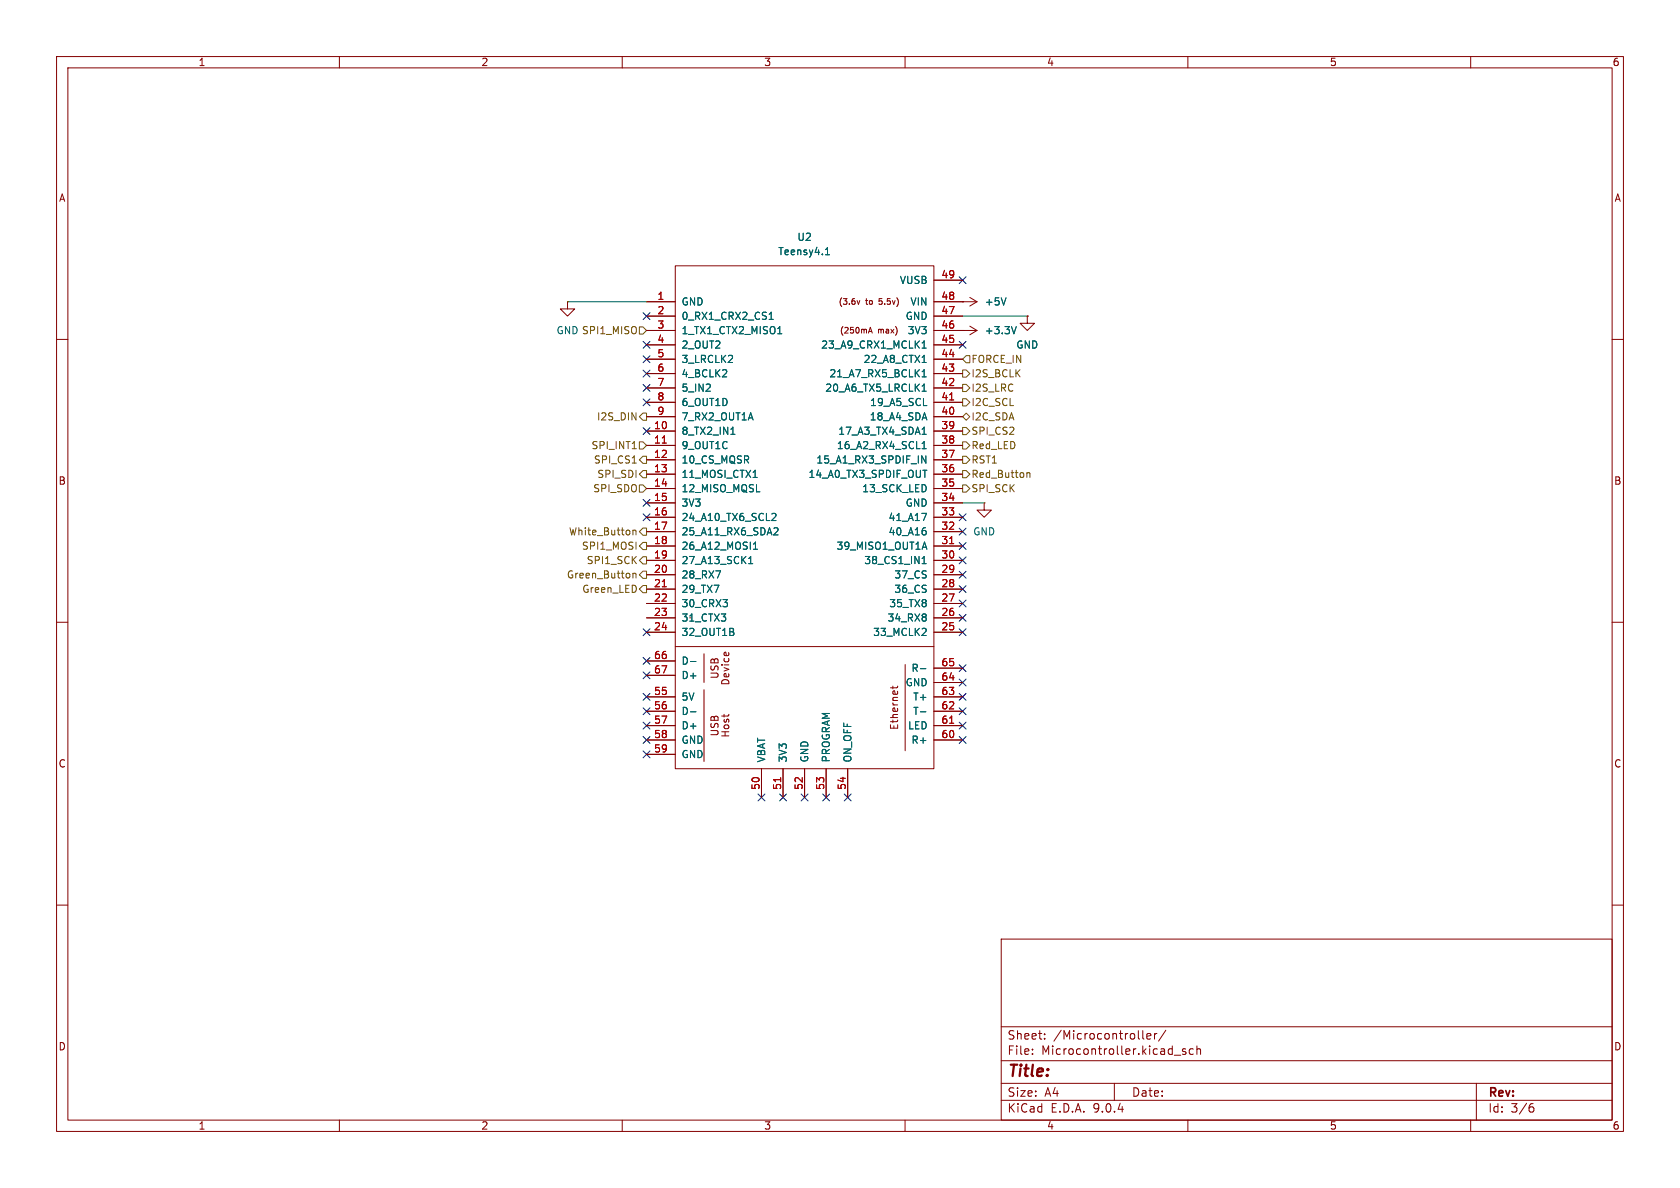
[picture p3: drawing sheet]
<svg xmlns="http://www.w3.org/2000/svg" width="297mm" height="210mm" viewBox="0 0 297 210" stroke-linecap="round" stroke-linejoin="round" font-family="sans-serif">
<g fill="none" stroke="#840000" stroke-width=".18">
<path d="M10 10h277v190h-277zM12 12h273v186h-273zM60 10v2M110 10v2M160 10v2M210 10v2M260 10v2M100.3 53.3v1.3h1.3l-1.3 1.3-1.2-1.3h1.2M100.3 53.3h.1M114.3 53.3h5.1M114.3 58.4h5.1M114.3 55.9h5.1"/>
<path d="M119.4 47h45.7v88.9h-45.7zM152 53.1l-.2 .7M153.5 58.9l.4-1 .3 1M153.6 58.6h.5M165.1 53.3h7.6M165.1 58.4h7.6M165.1 49.5h5.1M165.1 55.9h5.1M170.2 53.3h.1M170.2 58.4h.1M171.4 52.6l1.3 .7M171.4 57.7l1.3 .7"/>
<path d="M172.7 53.3l-1.3 .8M172.7 58.4l-1.3 .8M181.6 55.9v1.3h1.3l-1.3 1.2-1.3-1.2h1.3M181.6 55.9h.1M10 60h2M114.3 63.5h5.1M114.3 66h5.1M114.3 68.6h5.1M114.3 71.1h5.1M114.3 73.7h5.1M114.3 76.2h5.1M114.3 78.7h5.1"/>
<path d="M114.3 61h5.1M165.1 63.5h5.1M165.1 66h5.1M165.1 68.6h5.1M165.1 71.1h5.1M165.1 73.7h5.1M165.1 76.2h5.1M165.1 78.7h5.1M165.1 61h5.1M285 60h2M114.3 81.3h5.1M114.3 83.8h5.1"/>
<path d="M114.3 86.4h5.1M114.3 88.9h5.1M114.3 91.4h5.1M114.3 94h5.1M114.3 96.5h5.1M114.3 99.1h5.1M165.1 81.3h5.1M165.1 83.8h5.1M165.1 86.4h5.1M165.1 88.9h5.1M165.1 91.4h5.1M165.1 94h5.1"/>
<path d="M165.1 96.5h5.1M165.1 99.1h5.1M174 88.9v1.3h1.3l-1.3 1.2-1.3-1.2h1.3M174 88.9h.1M10 110h2M114.3 101.6h5.1M114.3 104.1h5.1M114.3 106.7h5.1M114.3 109.2h5.1M114.3 111.8h5.1M114.3 116.8h5.1M114.3 119.4h5.1"/>
<path d="M119.4 114.3h45.7M124.5 115.6v5.1M128.1 115.4l.2-.1 .1 .6M160 117.5v15.2M165.1 101.6h5.1M165.1 104.1h5.1M165.1 106.7h5.1M165.1 109.2h5.1M165.1 111.8h5.1M165.1 118.1h5.1M285 110h2M114.3 123.2h5.1"/>
<path d="M114.3 125.7h5.1M114.3 128.3h5.1M114.3 130.8h5.1M114.3 133.4h5.1M124.5 121.9v12.7M134.6 135.9v5.1M138.4 135.9v5.1M142.2 135.9v5.1M146 135.9v5.1M149.9 135.9v5.1M157.8 121.3v.5M158.7 121.3l-.2 .3h-1.1"/>
<path d="M165.1 123.2h5.1M165.1 125.7h5.1M165.1 128.3h5.1M165.1 130.8h5.1M165.1 120.7h5.1M10 160h2M177 166h108v32h-108zM285 160h2M60 198v2M110 198v2M160 198v2M177 194.5h108"/>
<path d="M177 191.5h108M177 187.5h108M177 181.5h108M182.5 186.3v.1M182.5 185.5v.1M184.7 183.6v.1M184.7 182.8v.1M197 191.5v3M202 182.2v1.3l.2 .2M202.7 183.2l.8-.1-.1-.3-.4-.1-.3 .2 .1 .7h.6M204.1 182.7v1M204.5 182.7l-.3 .1-.1 .2"/>
<path d="M206.1 182.1l-1.3 2M207.6 186.5h1.1M209.6 185.5l-.4-.1-.2 .2 .1 .2 .5 .2v.3h-.6M210 198v2M211 185.5l-.5-.1-.3 .3v.4l.2 .2h.6M211.6 185.5l.2-.1 .4 .1v.9M211.6 184.9v1.5M260 198v2M261 191.5v6.5M270.6 195.7h.4l.2 .3-.1 .5-.5 .1M271 195.1l-.4 .1"/>
</g>
<g fill="none" stroke="#006464" stroke-width=".18">
<path d="M136 56.5h.7M136.1 55.5l.2-.3v1.3M137.5 59h.7M145.9 45h.8M145.9 44.1l.4-.3v1.2M177.9 52.6l-.5 1.3M179.7 57.7l-.5 1.3M129.2 76.8h.7M163 76.8h.7M163 68.3l.4-.4v1.3M163 61.5h.7M163 60.6l.4-.3v1.2"/>
<path d="M163 65.7l.4-.4v1.3M163 78.4l.4-.4v1.3M163 64.1h.7M163 66.6h.7M163 69.2h.7M163 79.3h.7M163.3 71.7h.6M163.3 75.7l.1-.2v1.3M132.3 99.6h.8M132.3 98.7l.4-.3v1.2M133.1 84.4h.8M133.2 97.1h.7"/>
<path d="M133.2 96.2l.4-.4v1.3M136.6 90.7l.5 .1 .1 .3-.8 .9h.8M137 93.3l.4 .1 .2 .3-.8 .9h.8M163 80.6l.7 1.3v-1.3M163 90.7h.8l-.5 1.3M163 99.6h.7M163 98.7l.4-.3v1.2M163.1 83.1h.8M163.1 96.7h.6M163.4 95.8l.5 1.3M163.6 93.8l.1 .2-.1 .5M122.1 116.9h.9"/>
<path d="M126.5 100.9h.9l-.6 1.3M162.7 118.2h1M163.6 111.1l.1 .2v.3l-.7 .7h.7M122.1 125.8h.9M162.7 125.8h1"/>
</g>
<path d="M117.1 78.3h.7M167.9 70.7h.7M167.9 96.1h.7M117.1 103.7h.7M138 137.5v.7M167.9 127.9h.7" fill="none" stroke="#a90000" stroke-width=".18"/>
<g fill="none" stroke="#725600" stroke-width=".18">
<path d="M113 57.8h.7l.6 .6-.6 .7h-.7zM111.8 79.3h.7M113 78.1h.7l.6 .6-.6 .7h-.7zM113.7 73h.6v1.3h-.6l-.7-.6zM170.2 67.9h.6l.6 .7-.6 .6h-.6zM170.2 73.7l.6-.7 .6 .7-.6 .6zM170.2 75.6h.6l.6 .6-.6 .6h-.6zM170.2 65.4h.6l.6 .6-.6 .7h-.6zM170.2 70.5h.6l.6 .6-.6 .7h-.6zM170.2 78.1h.6l.6 .6-.6 .7h-.6zM170.8 62.9h.6v1.2h-.6l-.6-.6zM111.8 81.9h.7"/>
<path d="M111.9 93.7v.9M111.9 93.8l.2-.1 .3 .1v.8M113 85.7h.7l.6 .7-.6 .6h-.7zM113.7 83.2h.6v1.3h-.6l-.7-.7zM113.7 80.6h.6v1.3h-.6l-.7-.6zM113.7 98.4h.6v1.3h-.6l-.7-.6zM113.7 95.9h.6v1.3h-.6l-.7-.7zM113.7 93.3h.6v1.3h-.6l-.7-.6zM170.2 83.2h.6l.6 .6-.6 .7h-.6zM170.2 85.7h.6l.6 .7-.6 .6h-.6zM170.2 80.6h.6l.6 .7-.6 .6h-.6zM181.5 83.6v.8"/>
<path d="M181.5 83.7l.2-.1h.3l.1 .8M111.9 101.3v.9M111.9 101.5l.2-.2 .3 .1v.8M113.7 101h.6v1.2h-.6l-.7-.6zM113.7 103.5h.6v1.3h-.6l-.7-.7z"/>
</g>
<path d="M100.3 53.3h14M170.2 55.9h11.4M170.2 88.9h3.8" fill="none" stroke="#009600" stroke-width=".18"/>
<g fill="none" stroke="#000084" stroke-width=".18">
<path d="M113.7 55.3l1.2 1.2M114.9 55.3l-1.2 1.2M169.6 48.9l1.2 1.2M170.8 48.9l-1.2 1.2M113.7 75.6l1.2 1.2M113.7 68l1.2 1.2M113.7 62.9l1.2 1.2M113.7 70.5l1.2 1.2M113.7 65.4l1.2 1.2M113.7 60.4l1.2 1.2M114.9 75.6l-1.2 1.2M114.9 68l-1.2 1.2"/>
<path d="M114.9 62.9l-1.2 1.2M114.9 70.5l-1.2 1.2M114.9 65.4l-1.2 1.2M114.9 60.4l-1.2 1.2M169.6 60.4l1.2 1.2M170.8 60.4l-1.2 1.2M113.7 88.3l1.2 1.2M113.7 90.8l1.2 1.2M114.9 88.3l-1.2 1.2M114.9 90.8l-1.2 1.2M169.6 90.8l1.2 1.2M169.6 93.4l1.2 1.2"/>
<path d="M169.6 98.5l1.2 1.2M169.6 95.9l1.2 1.2M170.8 90.8l-1.2 1.2M170.8 93.4l-1.2 1.2M170.8 98.5l-1.2 1.2M170.8 95.9l-1.2 1.2M113.7 118.8l1.2 1.2M113.7 116.2l1.2 1.2M113.7 111.2l1.2 1.2M114.9 118.8l-1.2 1.2M114.9 116.2l-1.2 1.2M114.9 111.2l-1.2 1.2"/>
<path d="M169.6 106.1l1.2 1.2M169.6 103.5l1.2 1.2M169.6 101l1.2 1.2M169.6 108.6l1.2 1.2M169.6 111.2l1.2 1.2M169.6 117.5l1.2 1.2M170.8 106.1l-1.2 1.2M170.8 103.5l-1.2 1.2M170.8 101l-1.2 1.2M170.8 108.6l-1.2 1.2M170.8 111.2l-1.2 1.2M170.8 117.5l-1.2 1.2"/>
<path d="M113.7 132.7l1.2 1.3M113.7 130.2l1.2 1.2M113.7 127.7l1.2 1.2M113.7 122.6l1.2 1.2M113.7 125.1l1.2 1.2M114.9 132.7l-1.2 1.3M114.9 130.2l-1.2 1.2M114.9 127.7l-1.2 1.2M114.9 122.6l-1.2 1.2M114.9 125.1l-1.2 1.2M169.6 122.6l1.2 1.2M169.6 125.1l1.2 1.2"/>
<path d="M169.6 127.7l1.2 1.2M169.6 120l1.2 1.3M169.6 130.2l1.2 1.2M170.8 120l-1.2 1.3M170.8 122.6l-1.2 1.2M170.8 125.1l-1.2 1.2M170.8 127.7l-1.2 1.2M170.8 130.2l-1.2 1.2M134 140.4l1.2 1.2M135.2 140.4l-1.2 1.2M137.8 140.4l1.2 1.2M139 140.4l-1.2 1.2"/>
<path d="M141.6 140.4l1.2 1.2M142.8 140.4l-1.2 1.2M145.4 140.4l1.3 1.2M146.7 140.4l-1.3 1.2M149.3 140.4l1.2 1.2M150.5 140.4l-1.2 1.2"/>
</g>
<text font-size="2.8" fill="#840000" x="178" y="190.9">Title:</text>
<g font-size="2.1" fill="#840000">
<text x="178" y="184">Sheet:</text>
<text x="186.2" y="184">/Microcontroller/</text>
<text x="178" y="186.7">File:</text>
<text x="184.1" y="186.7">Microcontroller.kicad_sch</text>
<text x="178" y="196.9">KiCad</text>
<text x="178" y="194.1">Size:</text>
<text x="184.7" y="194.1">A4</text>
<text x="185.7" y="196.9">E.D.A.</text>
<text x="193.3" y="196.9">9.0.4</text>
<text x="200" y="194.1">Date:</text>
<text x="263" y="194.3">Rev:</text>
<text x="263" y="196.9">Id:</text>
<text x="267.1" y="196.9">3/6</text>
</g>
<g font-size="1.8" fill="#840000">
<text x="35" y="11.9">1</text>
<text x="85" y="11.9">2</text>
<text x="135" y="11.9">3</text>
<text x="185" y="11.9">4</text>
<text x="235" y="11.9">5</text>
<text x="285" y="11.9">6</text>
<text x="10.3" y="35.9">A</text>
<text x="285.3" y="35.9">A</text>
<text x="10.3" y="85.9">B</text>
<text x="285.3" y="85.9">B</text>
<text x="127.2" y="120.1" transform="rotate(-90 127.2 120.1)">USB</text>
<text x="129.1" y="121.3" transform="rotate(-90 129.1 121.3)">Device</text>
<text x="127.2" y="130.3" transform="rotate(-90 127.2 130.3)">USB</text>
<text x="129.1" y="130.5" transform="rotate(-90 129.1 130.5)">Host</text>
<text x="159" y="129.1" transform="rotate(-90 159 129.1)">Ethernet</text>
<text x="10.3" y="135.9">C</text>
<text x="285.3" y="135.9">C</text>
<text x="10.3" y="185.9">D</text>
<text x="285.3" y="185.9">D</text>
<text x="35" y="199.9">1</text>
<text x="85" y="199.9">2</text>
<text x="135" y="199.9">3</text>
<text x="185" y="199.9">4</text>
<text x="235" y="199.9">5</text>
<text x="285" y="199.9">6</text>
</g>
<g font-size="1.8" fill="#006464">
<text x="137.5" y="45.3">Teensy4.1</text>
<text x="140.9" y="42.8">U2</text>
<text x="159" y="50.4">VUSB</text>
<text x="120.4" y="54.2">GND</text>
<text x="120.4" y="56.7">0_RX1_CRX2_CS1</text>
<text x="120.4" y="59.3">1_TX1_CTX2_MISO1</text>
<text x="160" y="56.7">GND</text>
<text x="160.4" y="59.3">3V3</text>
<text x="160.9" y="54.2">VIN</text>
<text x="174" y="54.2">+5V</text>
<text x="174" y="59.3">+3.3V</text>
<text x="120.4" y="64.4">3_LRCLK2</text>
<text x="120.4" y="61.8">2_OUT2</text>
<text x="145.1" y="61.8">23_A9_CRX1_MCLK1</text>
<text x="152.6" y="64.4">22_A8_CTX1</text>
<text x="179.6" y="61.8">GND</text>
<text x="120.4" y="66.9">4_BCLK2</text>
<text x="120.4" y="69.4">5_IN2</text>
<text x="120.4" y="72">6_OUT1D</text>
<text x="145.8" y="69.4">20_A6_TX5_LRCLK1</text>
<text x="146.5" y="66.9">21_A7_RX5_BCLK1</text>
<text x="153.7" y="72">19_A5_SCL</text>
<text x="120.4" y="74.5">7_RX2_OUT1A</text>
<text x="120.4" y="77.1">8_TX2_IN1</text>
<text x="148.1" y="77.1">17_A3_TX4_SDA1</text>
<text x="153.7" y="74.5">18_A4_SDA</text>
<text x="120.4" y="79.6">9_OUT1C</text>
<text x="120.4" y="82.1">10_CS_MQSR</text>
<text x="144.2" y="82.1">15_A1_RX3_SPDIF_IN</text>
<text x="147.9" y="79.6">16_A2_RX4_SCL1</text>
<text x="120.4" y="84.7">11_MOSI_CTX1</text>
<text x="120.4" y="87.2">12_MISO_MQSL</text>
<text x="120.4" y="89.8">3V3</text>
<text x="142.8" y="84.7">14_A0_TX3_SPDIF_OUT</text>
<text x="152.3" y="87.2">13_SCK_LED</text>
<text x="160" y="89.8">GND</text>
<text x="120.4" y="92.3">24_A10_TX6_SCL2</text>
<text x="120.4" y="94.8">25_A11_RX6_SDA2</text>
<text x="157" y="92.3">41_A17</text>
<text x="157" y="94.8">40_A16</text>
<text x="172" y="94.8">GND</text>
<text x="120.4" y="97.4">26_A12_MOSI1</text>
<text x="120.4" y="99.9">27_A13_SCK1</text>
<text x="147.8" y="97.4">39_MISO1_OUT1A</text>
<text x="152.7" y="99.9">38_CS1_IN1</text>
<text x="120.4" y="102.5">28_RX7</text>
<text x="120.4" y="105">29_TX7</text>
<text x="120.4" y="107.5">30_CRX3</text>
<text x="157.1" y="107.5">35_TX8</text>
<text x="158" y="102.5">37_CS</text>
<text x="158" y="105">36_CS</text>
<text x="120.4" y="110.1">31_CTX3</text>
<text x="120.4" y="112.6">32_OUT1B</text>
<text x="154.3" y="112.6">33_MCLK2</text>
<text x="156.8" y="110.1">34_RX8</text>
<text x="120.4" y="117.7">D-</text>
<text x="161" y="119">R-</text>
<text x="120.4" y="120.2">D+</text>
<text x="120.4" y="124.1">5V</text>
<text x="160" y="121.5">GND</text>
<text x="161.3" y="124.1">T+</text>
<text x="120.4" y="126.6">D-</text>
<text x="120.4" y="129.1">D+</text>
<text x="120.4" y="131.7">GND</text>
<text x="160.4" y="129.1">LED</text>
<text x="161" y="131.7">R+</text>
<text x="161.3" y="126.6">T-</text>
<text x="120.4" y="134.2">GND</text>
<text x="135.5" y="134.9" transform="rotate(-90 135.5 134.9)">VBAT</text>
<text x="139.3" y="134.9" transform="rotate(-90 139.3 134.9)">3V3</text>
<text x="143.1" y="134.9" transform="rotate(-90 143.1 134.9)">GND</text>
<text x="146.9" y="134.9" transform="rotate(-90 146.9 134.9)">PROGRAM</text>
<text x="150.7" y="134.9" transform="rotate(-90 150.7 134.9)">ON_OFF</text>
</g>
<g font-size="1.8" fill="#a90000">
<text x="116.1" y="53.1">1</text>
<text x="166.3" y="49.3">49</text>
<text x="166.3" y="53.1">48</text>
<text x="116.1" y="55.6">2</text>
<text x="116.1" y="58.2">3</text>
<text x="166.3" y="55.6">47</text>
<text x="166.3" y="58.2">46</text>
<text x="116.1" y="63.2">5</text>
<text x="116.1" y="65.8">6</text>
<text x="116.1" y="60.7">4</text>
<text x="166.3" y="60.7">45</text>
<text x="166.3" y="63.2">44</text>
<text x="166.3" y="65.8">43</text>
<text x="116.1" y="68.3">7</text>
<text x="116.1" y="70.9">8</text>
<text x="166.3" y="68.3">42</text>
<text x="166.3" y="70.9">41</text>
<text x="115.5" y="75.9">10</text>
<text x="116.1" y="73.4">9</text>
<text x="166.3" y="73.4">40</text>
<text x="166.3" y="75.9">39</text>
<text x="115.5" y="78.5">11</text>
<text x="115.5" y="81">12</text>
<text x="115.5" y="83.6">13</text>
<text x="166.3" y="78.5">38</text>
<text x="166.3" y="81">37</text>
<text x="166.3" y="83.6">36</text>
<text x="115.5" y="86.1">14</text>
<text x="115.5" y="88.6">15</text>
<text x="166.3" y="86.1">35</text>
<text x="166.3" y="88.6">34</text>
<text x="115.5" y="91.2">16</text>
<text x="115.5" y="93.7">17</text>
<text x="166.3" y="91.2">33</text>
<text x="166.3" y="93.7">32</text>
<text x="115.5" y="96.3">18</text>
<text x="115.5" y="98.8">19</text>
<text x="115.5" y="101.3">20</text>
<text x="166.3" y="96.3">31</text>
<text x="166.3" y="98.8">30</text>
<text x="166.3" y="101.3">29</text>
<text x="115.5" y="103.9">21</text>
<text x="115.5" y="106.4">22</text>
<text x="166.3" y="103.9">28</text>
<text x="166.3" y="106.4">27</text>
<text x="115.5" y="109">23</text>
<text x="115.5" y="111.5">24</text>
<text x="166.3" y="109">26</text>
<text x="166.3" y="111.5">25</text>
<text x="115.5" y="116.6">66</text>
<text x="115.5" y="119.1">67</text>
<text x="166.3" y="117.9">65</text>
<text x="115.5" y="122.9">55</text>
<text x="115.5" y="125.5">56</text>
<text x="166.3" y="120.4">64</text>
<text x="166.3" y="122.9">63</text>
<text x="166.3" y="125.5">62</text>
<text x="115.5" y="128">57</text>
<text x="115.5" y="130.6">58</text>
<text x="166.3" y="128">61</text>
<text x="166.3" y="130.6">60</text>
<text x="115.5" y="133.1">59</text>
<text x="134.4" y="139.7" transform="rotate(-90 134.4 139.7)">50</text>
<text x="138.2" y="139.7" transform="rotate(-90 138.2 139.7)">51</text>
<text x="142" y="139.7" transform="rotate(-90 142 139.7)">52</text>
<text x="145.8" y="139.7" transform="rotate(-90 145.8 139.7)">53</text>
<text x="149.6" y="139.7" transform="rotate(-90 149.6 139.7)">54</text>
</g>
<g font-size="1.8" fill="#725600">
<text x="98.3" y="59.3">GND SPI1_MISO</text>
<text x="171.6" y="64.4">FORCE_IN</text>
<text x="171.6" y="69.4">I2S_LRC</text>
<text x="171.6" y="66.9">I2S_BCLK</text>
<text x="171.6" y="72">I2C_SCL</text>
<text x="105.4" y="74.5">I2S_DIN</text>
<text x="171.6" y="74.5">I2C_SDA</text>
<text x="171.6" y="77.1">SPI_CS2</text>
<text x="104.5" y="79.6">SPI_INT1</text>
<text x="104.9" y="82.1">SPI_CS1</text>
<text x="171.6" y="79.6">Red_LED</text>
<text x="171.6" y="82.1">RST1</text>
<text x="104.8" y="87.2">SPI_SDO</text>
<text x="105.5" y="84.7">SPI_SDI</text>
<text x="171.6" y="84.7">Red_Button</text>
<text x="171.6" y="87.2">SPI_SCK</text>
<text x="100.5" y="94.8">White_Button</text>
<text x="102.8" y="97.4">SPI1_MOSI</text>
<text x="103.6" y="99.9">SPI1_SCK</text>
<text x="100.1" y="102.5">Green_Button</text>
<text x="102.8" y="105">Green_LED</text>
</g>
<g font-size="1.4" fill="#840000">
<text x="148.1" y="54.1">(3.6v</text>
<text x="148.4" y="59.2">(250mA</text>
<text x="153" y="54.1">to</text>
<text x="155.2" y="59.2">max)</text>
<text x="155.6" y="54.1">5.5v)</text>
</g>
</svg>
